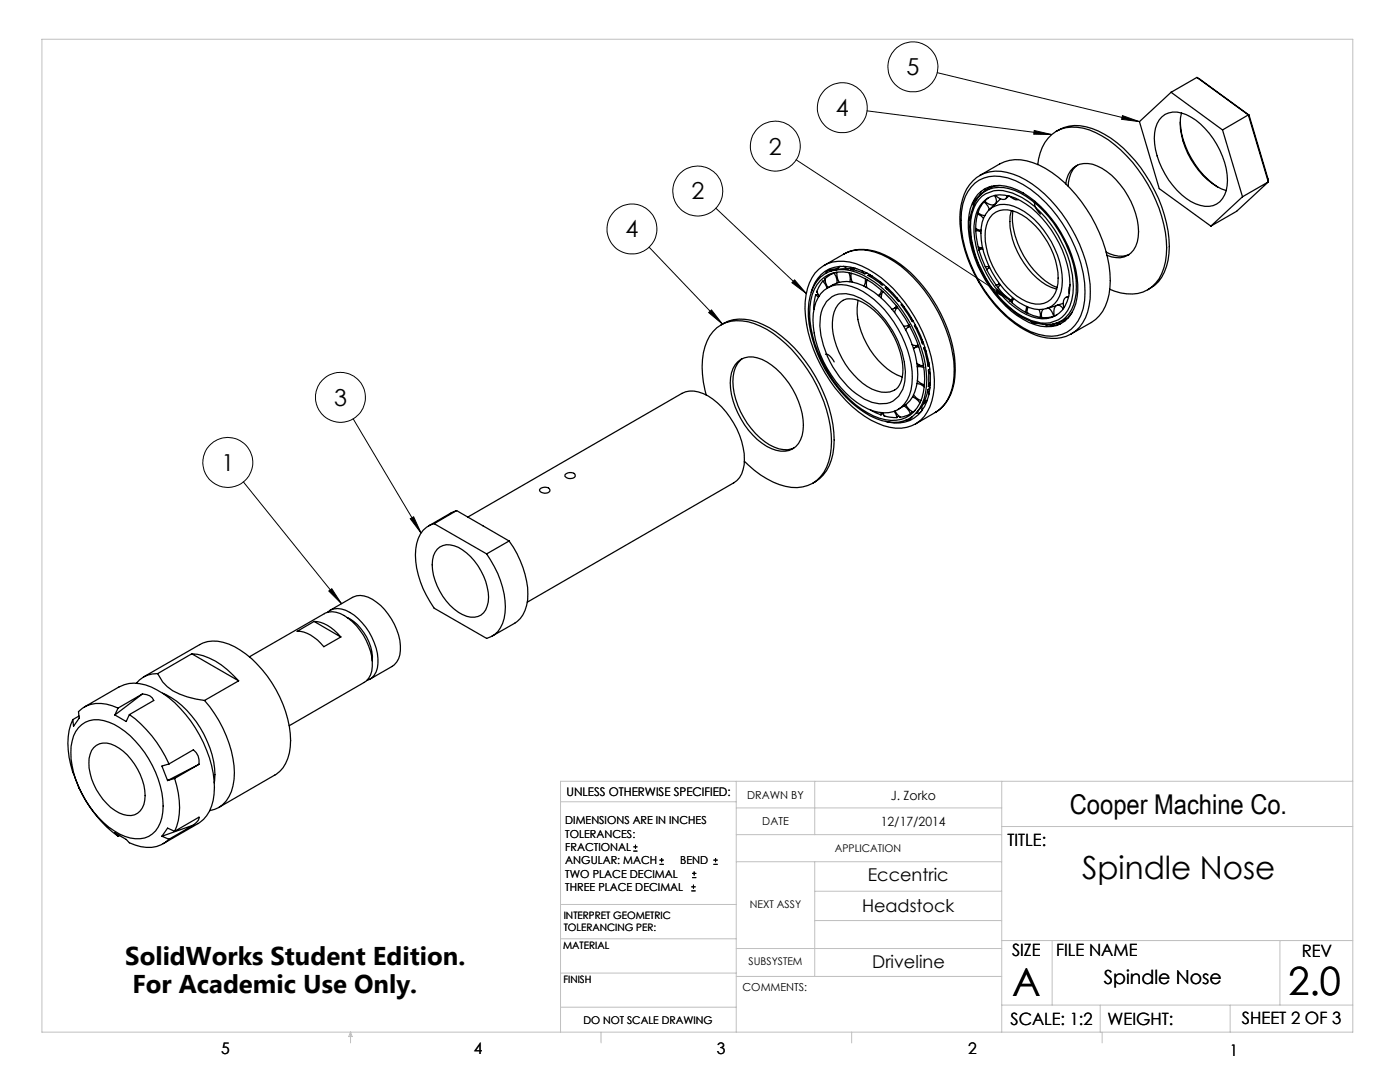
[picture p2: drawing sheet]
<svg xmlns="http://www.w3.org/2000/svg" width="279mm" height="216mm" viewBox="0 0 279 216" stroke-linecap="round" stroke-linejoin="round" font-family="sans-serif">
<g fill="none" stroke="#000" stroke-width=".2">
<path d="M187 14.5l40.4 9.8M158.9 31.9l43 28.1M173 22.1l36.9 4.7M206.4 26l3.5 .8h-3.6zM224 23.1l3.4 1.2-3.6-.5zM129.5 49.3l14.7 15.4M142.9 41.6l18 17M158.6 55.8l2.3 2.8-2.9-2.2zM199.1 57.7l2.8 2.3-3.3-1.7zM141.4 62.4l.6-.6 2.2 2.9zM48.6 96.2l19.6 24.3M70.5 83.6l13.5 22.8"/>
<path d="M65.6 117.9l.6-.4 2 3zM81.9 103.5l.6-.4 1.5 3.3zM126.4 169.8h.8M126.4 169h.8M126.8 168.6v.8M131.6 172.5h.9M131.6 171.6h.9M132 171.2v.8M138 177.8h.8M138 177h.8M138.1 175.1h.9M138.1 174.3h.9"/>
<path d="M138.4 176.5v.8M138.5 173.9v.8M142.4 172.5h.8M142.4 171.6h.8M142.8 171.2v.8"/>
<circle cx="182.2" cy="13.3" r="5"/>
<circle cx="139.2" cy="38.1" r="5"/>
<circle cx="154.7" cy="29.2" r="5"/>
<circle cx="168.1" cy="21.5" r="5"/>
<circle cx="126.1" cy="45.7" r="5"/>
<circle cx="67.9" cy="79.3" r="5"/>
<circle cx="45.5" cy="92.3" r="5"/>
</g>
<g fill="none" stroke="#c0c0c0" stroke-width=".2">
<path d="M8.4 7.8h261.6v198.2h-261.6zM111.9 160h35M146.9 155.9v50.1M162.6 155.9v10.6M199.9 155.9v50.1M270 155.9h-158.1v50.1M146.9 166.5h53M146.9 161.2h53M146.9 171.9h53M162.6 171.9v22.9M162.6 177.8h37.3M199.9 164.9h70.1"/>
<path d="M111.9 194.2h35M111.9 187.3h35M111.9 180.5h35M146.9 189.3h53M146.9 194.8h53M162.6 183.7h37.3M199.9 187.7h70.1M210 187.7v12.9M255.4 187.7v12.9M70 206v2.1M70 206l.3 .8h-.7zM111.9 201h35"/>
<path d="M119.9 206v2.1M170 206v2.1M199.9 200.6h70.1M219.6 200.6v5.4M220 206v2.1M245.5 200.6v5.4"/>
</g>
<path d="M141.4 62.4l.6-.6 2.2 2.9zM158.6 55.8l2.3 2.8-2.9-2.2zM224 23.1l3.4 1.2-3.6-.5zM206.4 26l3.5 .8h-3.6zM199.1 57.7l2.8 2.3-3.3-1.7zM81.9 103.5l.7-.4 1.4 3.3zM65.6 117.9l.6-.4 2 3z" fill="#000"/>
<g fill="none" stroke="#000" stroke-width=".25">
<path d="M233.7 18.4l10.3 7.5M233.7 18.4l-6.3 5.9 4 13.3 10.3 7.5M238.9 15.5l-5.2 2.9M238.9 15.5l10.2 7.4M238.9 15.5l10.4 7.5M194.1 36.1a7.3 7.3 0 0 1 8.1-1.4 23.5 23.5 0 0 1 11.6 10.8 23.6 23.6 0 0 1 3.5 15.5 7.2 7.2 0 0 1-9.5 6.2 21.9 21.9 0 0 1-11.6-9.5 25.9 25.9 0 0 1-4.6-15.6 9.7 9.7 0 0 1 2.5-6zM194.6 36.5a6.9 6.9 0 0 1 6.5-1 22.2 22.2 0 0 1 11.8 10.6 24.1 24.1 0 0 1 3.6 13.8 7.6 7.6 0 0 1-4.5 6.8 9.3 9.3 0 0 1-7.8-1.3 27.2 27.2 0 0 1-12.4-21.4 9.1 9.1 0 0 1 2.8-7.5zM194.9 39.8a.89 .89 0 0 0-.6 1.3M195.1 38.8a6 6 0 0 1 6.7-1.4 19.4 19.4 0 0 1 9.9 8.9 22.3 22.3 0 0 1 3.4 11.8 7.5 7.5 0 0 1-3.4 6.5 7.6 7.6 0 0 1-7.5-.9 23.9 23.9 0 0 1-10.9-19.6 8.9 8.9 0 0 1 1.8-5.3zM195.6 35l3.9-2.3a8.3 8.3 0 0 1 7.9 .2 27.5 27.5 0 0 1 12.7 15.2 19.4 19.4 0 0 1 .9 11.9 7.4 7.4 0 0 1-3.2 4.3l-4 2.3M195.7 38.7l-1.2 1.4M195.8 38.2l-.1 .6"/>
<path d="M196 39.2a5.8 5.8 0 0 1 6.1-.7 20.5 20.5 0 0 1 10.4 11.2 17.1 17.1 0 0 1 1.4 10.2 5.6 5.6 0 0 1-8.1 4.1 19.3 19.3 0 0 1-9.1-8.6 20.2 20.2 0 0 1-3-11.5 7.6 7.6 0 0 1 2.3-4.7zM196.4 37.8l.5 .1M197.3 39.4a6.4 6.4 0 0 0-2.6 5.5 20.7 20.7 0 0 0 10.4 17.6 6.4 6.4 0 0 0 5.8 .4M197.5 37.3l-2 1.8M197.9 37.2v.1M198.5 39a1.16 1.16 0 0 1-.2 1.9 2.26 2.26 0 0 1-1.8-.8M198.6 39a1.9 1.9 0 0 0 2.1 .7l.2-.7M199.4 37l-1.8 .5 .2-.3M199.7 39.7l-1.1 1M201.3 39.1l-.6 .6M201.5 39.2a1.96 1.96 0 0 0 1.7 .6M207.1 32.8a7.7 7.7 0 0 1 5.7-7.3 10.4 10.4 0 0 1 7.1 1.6 28.5 28.5 0 0 1 12.9 22.4 10.1 10.1 0 0 1-2.9 7.7 7.9 7.9 0 0 1-8.4 .5"/>
<path d="M210.8 26.2a8.2 8.2 0 0 1 8.4-.1 26.2 26.2 0 0 1 11.2 11.9 23.5 23.5 0 0 1 2.7 13.9 7.7 7.7 0 0 1-4 5.9M212.7 36.7a4.2 4.2 0 0 1 6.3-3.6 15.7 15.7 0 0 1 8 10.8 7.2 7.2 0 0 1-1.3 6.6 4.3 4.3 0 0 1-4.8 .4M215.1 32.9a5 5 0 0 0-1.9 4.2M231.9 23.3a4.3 4.3 0 0 1 4.8-.4 15.6 15.6 0 0 1 8.2 14.1 4.2 4.2 0 0 1-6.3 3.7 15.6 15.6 0 0 1-8.2-14.2 5 5 0 0 1 1.5-3.2zM235.5 24.3a17.4 17.4 0 0 0 7.6 13.1M235.8 22.5a14.1 14.1 0 0 0 3.4 11.5 11.9 11.9 0 0 0 5.5 4M244 25.9l4 13.4M248 39.3l-6.3 5.8M249.1 22.9l-5.1 3M249.1 22.9l4 13.4M249.1 22.9l.2 .1M249.3 23l3.7 12.7 .1 .6"/>
<path d="M253.1 36.3l-5.1 3M253.1 36.3l-6.3 5.9-5.1 2.9M161.9 58.3a6.4 6.4 0 0 1 7.9-5 18.8 18.8 0 0 1 10.5 7.8 25.6 25.6 0 0 1 5.4 15.2 8.6 8.6 0 0 1-3.2 7.1 6.8 6.8 0 0 1-5.7 .7M162.7 54.5a7.1 7.1 0 0 1 8.1-1.9 23.5 23.5 0 0 1 11.7 10.6 24.1 24.1 0 0 1 3.8 15.5 7.2 7.2 0 0 1-6.4 6.7 14.5 14.5 0 0 1-9.8-4.3 29.4 29.4 0 0 1-9.4-19.4 11.4 11.4 0 0 1 2-7.2zM162.8 58.9l.5 .4M163 58.1l.4 1M163.2 58.7l-.4 .1-.1 .4-.2 1v1.5l-.1-.1M163.7 56a6.2 6.2 0 0 1 6.9-1.3 20.4 20.4 0 0 1 10.1 8.8 23.5 23.5 0 0 1 3.8 13.4 7 7 0 0 1-4.6 6.8 9.6 9.6 0 0 1-8-2.1 25.6 25.6 0 0 1-10.3-19 9.1 9.1 0 0 1 2.1-6.6zM163.8 55.3a7.4 7.4 0 0 1 8.3-.5 25.3 25.3 0 0 1 11.8 14.8 15.5 15.5 0 0 1 .1 11 6 6 0 0 1-6.8 3.6 17 17 0 0 1-9.5-6.2 25.9 25.9 0 0 1-6.4-16.3 9.1 9.1 0 0 1 2.5-6.4zM163.8 58.6a5.3 5.3 0 0 1 6.2-1.4 17.6 17.6 0 0 1 9.2 8.4 18.4 18.4 0 0 1 2.6 12.2 5.3 5.3 0 0 1-6.4 4.5 15 15 0 0 1-8.6-6.1 20.4 20.4 0 0 1-4.5-13.7 7.4 7.4 0 0 1 1.5-3.9zM164.2 56.1l.4 .5 .4 .9M164.4 53l4-2.3a7.5 7.5 0 0 1 6.3-.4 23.2 23.2 0 0 1 11.7 10.6 24.4 24.4 0 0 1 3.9 15.5 7.7 7.7 0 0 1-3.6 5.9l-4 2.3"/>
<path d="M164.6 55.6l.2 .9 .4 .9M164.7 56a1.63 1.63 0 0 0-1.2 1.1l-.4 1.1M165.1 57.4a6.6 6.6 0 0 1 7.1-.4 21.1 21.1 0 0 1 10 12.3 12.7 12.7 0 0 1-.1 9.9 6.5 6.5 0 0 1-2.9 2.5M165.9 54a.76 .76 0 0 0-1.2 .6M166.4 54.5a2.89 2.89 0 0 1 .7 1.9M166.4 54.5l-.9 .5-1 .7h.1M167 54.3l.2 1.4 .3 .6M167 54.4l-.6 .1M167.3 53.5l-1.9 .4M167.7 53.2l-.6 .6M168.3 50.7a9.2 9.2 0 0 1 9.3 .7 28.1 28.1 0 0 1 12.4 17 17 17 0 0 1-.2 10.2 7.4 7.4 0 0 1-3.1 3.6M168.3 53.1l.7 .6"/>
<path d="M169.4 54.4l.3 1.1-.1 .7M169.9 54.5v1l.2 .8M170.3 53.4l-1.1 .3-1-.1-1.8 .3M170.6 53.6l-.8 .1 1.7 .5 1.1 .4 .5-.1M170.7 53.5l-.4 .3M171.2 59.9a14.6 14.6 0 0 0 4.1 12 10.6 10.6 0 0 0 4.8 3.3M172 54l.4 .5M172.7 55.6v.8l-.3 .7M172.9 57.2l-.1 .1M173 55.8l-.1 .7 .1 .9M173.6 54.8l-.4 .2 2.8 1.9 .4-.1M174 55l-.2 .1"/>
<path d="M174 55.1l-.4 .1M175.6 56.2l.3 .5M175.9 57.9l-.1 .6-.5 .5M175.9 58.7l-.6 .3M176.2 58.2l-.2 .4-.1 .9M176.9 57.3l-.2 .1 2.6 2.7 .2-.1M177.2 57.5l-.3 .1M177.2 57.6l-.2 .1h.4M179 59.4l.1 .5M193.9 42.9l-.2 .2-.1 .9M193.9 42.2a18 18 0 0 0 2.1 12.1 20.8 20.8 0 0 0 9.1 9.6l1.5 .5M194 42.1a5.7 5.7 0 0 1 7.4-4.5 18 18 0 0 1 9.7 8.1 19.7 19.7 0 0 1 3.5 14 5.7 5.7 0 0 1-7.8 4.8"/>
<path d="M194.7 45.6l1.1 .3M194.7 46l1.1 .3M194.8 45.6l-.1 .2M195.1 42.7l.7 .4 .5 .5M195.2 42.4l.6 .5 .8 .1M195.2 49.3l.9 .2M195.8 49.5l-.4 .3M195.9 49.5l-.5 .4 .7-.2M196.2 40.3a5 5 0 0 1 5.3-1.1 15.8 15.8 0 0 1 8.3 6.7 19.6 19.6 0 0 1 3.7 12.1 5.9 5.9 0 0 1-3.7 5.4 8 8 0 0 1-7.2-2 21.1 21.1 0 0 1-8.2-16.3 7.5 7.5 0 0 1 1.8-4.8zM196.4 40.3a2.59 2.59 0 0 1 1 1.5M197.3 41.9a4.6 4.6 0 0 1 5.1-.7 16.7 16.7 0 0 1 9.1 11 10.1 10.1 0 0 1-.5 7.7 4.8 4.8 0 0 1-6.6 1 17.8 17.8 0 0 1-8.6-14.3 6.6 6.6 0 0 1 1.5-4.7zM197.4 53.1l-.8 .1"/>
<path d="M197.5 53.4l-.6 .4M197.5 53.3l-.2 .2M198.1 42.8a4.4 4.4 0 0 1 4.9-.4 15.6 15.6 0 0 1 7.9 10.8 7.2 7.2 0 0 1-1.2 6.6 4.4 4.4 0 0 1-4.8 .4 15.5 15.5 0 0 1-8.3-14.2 5.2 5.2 0 0 1 1.5-3.2zM198.6 40.7l-1.2 1.2M198.8 56.9h.1M199.5 56.6l-.7 .3M199.5 56.7l-.4 .1M199.6 56.8l-.4 .7M201.8 42a13.4 13.4 0 0 0 2.6 10.6 11.7 11.7 0 0 0 6.5 5.1M202.1 59.4l-.5 .6M202.1 60l-.5 .1M202.1 59.9l-.5 .2"/>
<path d="M202.1 42.1a15.3 15.3 0 0 0 3.2 10.5 13.7 13.7 0 0 0 5.7 4.8M202.3 59.5l-.3 .9M206.5 40.2a2.73 2.73 0 0 0 1.1 2.5M213.2 59.4l-.2-.1a.95 .95 0 0 0-.8 1.1l.1 1M213.3 59.2l-.5 .1M213.5 57a1.77 1.77 0 0 0-.1 1.6M220.8 50.3a5.1 5.1 0 0 0 4.6 .5M140.9 78.8a16.5 16.5 0 0 1 .2-10.7 6.7 6.7 0 0 1 8.2-3.9 20 20 0 0 1 10.9 8.2 26.8 26.8 0 0 1 5.7 17.1 8.6 8.6 0 0 1-3.7 6.9 8.3 8.3 0 0 1-7.9-.2 19.3 19.3 0 0 1-5.7-4.2M143.9 64.8a8.2 8.2 0 0 1 8.4 0 26.1 26.1 0 0 1 12 13.4 20.7 20.7 0 0 1 1.6 13.6 7.5 7.5 0 0 1-3.7 4.6M147.2 72.2a4.3 4.3 0 0 1 4.9-.5 15.6 15.6 0 0 1 8.2 14.2 4.2 4.2 0 0 1-6.3 3.6 15.5 15.5 0 0 1-8-10.8 7.2 7.2 0 0 1 1.2-6.5zM148.1 71.5a5.4 5.4 0 0 0-1.8 4.6 16.3 16.3 0 0 0 7.3 12.7 5.3 5.3 0 0 0 4.8 .6M164.7 70.7a2.16 2.16 0 0 1 1.8 1.5"/>
<path d="M165 60.1a4.6 4.6 0 0 1 5.3-1.2 16.7 16.7 0 0 1 8.9 9.3 12.7 12.7 0 0 1 1 9.5 4.6 4.6 0 0 1-6.2 2.6 16.7 16.7 0 0 1-8.9-9.3 14.3 14.3 0 0 1-1.2-8.7l.3-.8zM167.3 60.8a3.2 3.2 0 0 1 4.1-.8 16.4 16.4 0 0 1 8.3 10.3 8.7 8.7 0 0 1-.2 6.6l-.7 .7a4 4 0 0 1-3.8 .4 13.9 13.9 0 0 1-7.6-7.7 10.5 10.5 0 0 1-.6-8.8zM178.9 61.1l-.3 .3-.6 .3M179.1 61.3l-.8 .3M179.1 61.3l-.3 .3-.3 .8M180.1 60.7l-.3 .1 2.3 3.4 .2-.1M180.1 61.2l.4 .1M180.2 60.9h-.2M181.3 65.3l.3-.2-.4 .2-.4 .5M181.4 64.8l-.3 .2-.8 .1M181.4 64.8l-.1 .1M181.9 63.5v.4"/>
<path d="M182 68.8l.8 .2 .5-.1M182.1 79.2a3 3 0 0 1 1.5 1.2M182.3 78.8l.5 .6 1 .5M182.7 65.3l.3 .2M182.7 64.8l-.2 .2 1.6 3.6 .2-.1M183 72.5l.7 .4 .6 .1M183 76.5l.7 .2 .8 .5M183.1 76l.7 .5 .7 .3M183.1 73.2h.7l.6 .1M183.1 68.9l-.7 .6M183.4 69.2l-.5 .1-.6 .3M183.5 72.8l-.4 .4"/>
<path d="M184.1 67.9l-.1 .3M184.2 68.3l-.2 .1M184.5 69.7l.3 .4M184.6 69.3l-.2 .1 .8 3.7 .3-.3M185.1 78l.3 .7M185.3 74.1l.3 .5M185.3 72.3l-.2 .3 .2-.2M185.4 72.5l-.3 .2M185.6 73.6l-.3 .2v3.4l.4-.4M185.6 76.5l-.3 .2M185.6 77.4l-.4 .4-.9 2.7 .4-.5M204.9 61.1l-.3 1.2"/>
<path d="M205 62.4h.1M205.2 61.3l-.2 1.1M205.8 64.2l1 .3M207.4 61.8l.2 1.5M208.1 61.7a1.92 1.92 0 0 0-.2 1.7M209.2 61.5a2.7 2.7 0 0 1 1.1 1.6M210.1 64.7a.84 .84 0 0 1-1.5 .1M210.7 61l-1.9 .6M211.5 64.7l-2 .4M211.7 64.6l-.5-.2-.9 .2M212.2 61.6a1 1 0 0 0-1.6-.4 2.38 2.38 0 0 0-.2 1.9M212.2 60.5l-1.2 .4"/>
<path d="M212.6 63.7l-.2 .4M213.1 63.5l-1.4 .7-.8 .3M213.4 63h.1M214 62.3l-.8 .9h.2M107.8 97.6a1.3 1.3 0 0 1 1.9 .2 1.16 1.16 0 0 1-2 .1zM112.8 94.7a1.28 1.28 0 0 1 2 .1 1.04 1.04 0 0 1-1.7 .6l-.4-.4zM173.7 81.8l2.1 1 .4-.3M175.8 82.3v.5M176.1 82.4l.5 .6M176.5 82.9l.9 .3 1.6 .1M178.4 82.1l.4 .6 .2 .6M178.6 82l1.1 1.3"/>
<path d="M179.4 83l-.4 .3M180.5 81l.5 .4 .7 1.2M180.8 80.8a3.3 3.3 0 0 0 1.4 1.4l.5-.4M181.7 82.6l-1.3 .5-.8 .1M181.8 83.3a.8 .8 0 0 1-.9 .5M182.1 83.1l-.5 .5M182.1 82.2l-.4 .4M183.9 81.1v1M184.5 80l.6-.2-2.3 2.6h.7l.3-.2M86.6 104.5a4.8 4.8 0 0 0-3.5 4 16.1 16.1 0 0 0 2.7 11.6l.8 1.3 10.5 6a4.8 4.8 0 0 0 3.5-4 16.1 16.1 0 0 0-2.7-11.6l-.8-1.3M86.6 104.5l10.5 6M87.2 109.6a3.4 3.4 0 0 1 4.3-.4 12.1 12.1 0 0 1 5.9 10.9 3.2 3.2 0 0 1-5.1 2.5 12 12 0 0 1-6-10.8l.2-.9z"/>
<path d="M91.1 101.9l-1.1 .4-4.5 2.7M91.1 101.9l-4.5 2.6M91.1 101.9l10.5 6.1M93.3 103.2l42.8-24.7a5.3 5.3 0 0 1 5.2 .5 16.1 16.1 0 0 1 7.3 12.7 5 5 0 0 1-2.2 4.6l-41.2 23.9M101.6 108a18.7 18.7 0 0 1 3.7 11.7 5.9 5.9 0 0 1-2.6 4.7l-4.5 2.5M101.6 108l-4.5 2.5M28.4 138.5a2.27 2.27 0 0 1 2.3 1.3l-4.9 2.8M28.4 138.5l-4.8 2.8M28.4 138.5l-5.5 4.2M28.6 135.1l11.3-6.5a7 7 0 0 1 6.9 .4 23.2 23.2 0 0 1 11.2 18.7 7.4 7.4 0 0 1-3.1 6.9l-11.2 6.5M31.5 134.4a8.3 8.3 0 0 0 5.9 4.7l3.4 .7M31.5 134.4a5 5 0 0 0-4.3 1.9"/>
<path d="M32.5 138.3a18.4 18.4 0 0 1 9.4 11 14.2 14.2 0 0 1 .9 6.9M38.3 130.5a12.5 12.5 0 0 1 8.2 4.2l1.1 1.2M38.3 130.5l-6.8 3.9M38.3 130.5l9.3 5.4M40.8 139.8a23.7 23.7 0 0 1 6 14.4 7.8 7.8 0 0 1-3.1 6.9l-1.8 .6M47.6 135.9l-6.8 3.9M49.8 131.1l14.9-8.7a3.8 3.8 0 0 1 4 .4 12.2 12.2 0 0 1 5.6 10.2 3.7 3.7 0 0 1-1.6 3.2l-15 8.6M62.7 124a7.4 7.4 0 0 1 5.3 3.1M62.7 124l-3.4 2a7 7 0 0 1 5.3 3l3.4-1.9M62.7 124l5.3 3.1M65.3 122.2a3.5 3.5 0 0 1 4.5 0 12.1 12.1 0 0 1 5.6 10.2 3.4 3.4 0 0 1-2.2 3.4M65.9 121.8l4.4-2.6a3.8 3.8 0 0 1 4 .4 12.3 12.3 0 0 1 5.6 10.2 3.8 3.8 0 0 1-1.6 3.2l-4.5 2.5"/>
<path d="M69.3 123.2a9.6 9.6 0 0 1 5 8.7M14.5 143.6a14.3 14.3 0 0 0 .2 10.8l1.1 2.9-.1-.3a24.8 24.8 0 0 0 7.9 9.9M15.7 145.2a5.1 5.1 0 0 1 6-1.1 18.8 18.8 0 0 1 9.9 11.4 11.9 11.9 0 0 1 0 9.5 4.7 4.7 0 0 1-5.6 2.2 15.3 15.3 0 0 1-9-7.6 16.9 16.9 0 0 1-2.6-11.7l.3-1zM15.8 142.9l-1.3 .7M16.8 141.1l7-4a7.5 7.5 0 0 1 7.6 .6 24.5 24.5 0 0 1 11.1 16.6 11.8 11.8 0 0 1-1.3 8.5l-1.4 1.3-7.2 4.2M18.7 149.2a3.4 3.4 0 0 1 4.2-.4 12 12 0 0 1 6 10.9 3.1 3.1 0 0 1-4.3 2.8 11.7 11.7 0 0 1-6.8-9.3 5.3 5.3 0 0 1 .9-4zM23.6 141.3a7.2 7.2 0 0 0-7.2 .1l-.7 .6 .1 1.3-1.1 1.6-.2-1.3M23.6 141.3l-.7 1.4M25.8 142.6l-.6 1.4-2.3-1.3M25.8 142.6a24.1 24.1 0 0 1 7.9 9.8M33.7 152.4l4.9-2.8a2.97 2.97 0 0 1 1.1 2.9M33.7 152.4l-1.4 .5 1.1 2.9"/>
<path d="M34.9 155.3a14.4 14.4 0 0 1 0 10.6M34.9 155.3l-1.5 .5M39.7 152.5l-4.8 2.8M39.7 152.5l-6.3 3.3M23.6 166.9l-.7-.7 2.3 1.3 .5 .6a7.1 7.1 0 0 0 7.3 0l.7-.6M23.8 166.7l-.2 .2M32.3 166.9l1.4 .6M34.9 165.9l-1.5-.7-1.1 1.7M38.6 164.6a1.87 1.87 0 0 0 1.1-1.5l-4.8 2.8M38.6 164.6l-4.9 2.9M38.6 164.6l-6.3 2.3"/>
</g>
<g font-size="7.8">
<text x="202" y="198.7">A</text>
<text x="257.1" y="198.6">2.0</text>
</g>
<text font-size="6.3" x="215.9" y="175.5">Spindle Nose</text>
<text font-size="5.4" x="213.5" y="162.4">Cooper Machine Co.</text>
<g font-size="5.1">
<text x="25" y="192.5">SolidWorks Student Edition.</text>
<text x="26.4" y="198.1">For Academic Use Only.</text>
</g>
<g font-size="4.7">
<text x="180.9" y="15">5</text>
<text x="166.8" y="23.2">4</text>
<text x="153.5" y="30.8">2</text>
<text x="138" y="39.8">2</text>
<text x="124.8" y="47.4">4</text>
<text x="66.7" y="81">3</text>
<text x="44.2" y="93.9">1</text>
</g>
<text font-size="3.9" x="220.3" y="196.3">Spindle Nose</text>
<g font-size="3.5">
<text x="173.2" y="175.8">Eccentric</text>
<text x="172" y="181.9">Headstock</text>
<text x="174.1" y="193.2">Driveline</text>
</g>
<g font-size="3.4">
<text x="201.1" y="168.8">TITLE:</text>
<text x="202" y="190.8">SIZE</text>
<text x="210.8" y="190.9">FILE NAME</text>
<text x="259.8" y="191">REV</text>
<text x="201.7" y="204.5">SCALE: 1:2</text>
<text x="221" y="204.5">WEIGHT:</text>
<text x="247.8" y="204.4">SHEET 2 OF 3</text>
</g>
<g font-size="3.2">
<text x="44.2" y="210.4">5</text>
<text x="94.6" y="210.3">4</text>
<text x="143.1" y="210.4">3</text>
<text x="193.2" y="210.3">2</text>
<text x="245.4" y="210.6">1</text>
</g>
<g font-size="2.5">
<text x="177.8" y="159.7">J. Zorko</text>
<text x="175.8" y="164.8">12/17/2014</text>
</g>
<text font-size="2.4" x="113.1" y="158.9">UNLESS OTHERWISE SPECIFIED:</text>
<g font-size="2.2">
<text x="149.1" y="159.4">DRAWN BY</text>
<text x="112.8" y="164.5">DIMENSIONS ARE IN INCHES</text>
<text x="112.8" y="167.1">TOLERANCES:</text>
<text x="152.1" y="164.7">DATE</text>
<text x="112.8" y="169.8">FRACTIONAL</text>
<text x="112.8" y="172.5">ANGULAR: MACH</text>
<text x="135.8" y="172.5">BEND</text>
<text x="112.8" y="175.1">TWO PLACE DECIMAL</text>
<text x="112.8" y="177.8">THREE PLACE DECIMAL</text>
<text x="148.2" y="197.8">COMMENTS:</text>
</g>
<g font-size="2.1">
<text x="166.6" y="170">APPLICATION</text>
<text x="149.7" y="181.2">NEXT ASSY</text>
<text x="149.4" y="192.7">SUBSYSTEM</text>
<text x="116.4" y="204.3">DO NOT SCALE DRAWING</text>
</g>
<g font-size="2">
<text x="112.5" y="183.3">INTERPRET GEOMETRIC</text>
<text x="112.5" y="185.9">TOLERANCING PER:</text>
<text x="112.4" y="189.4">MATERIAL</text>
<text x="112.4" y="196.2">FINISH</text>
</g>
</svg>
